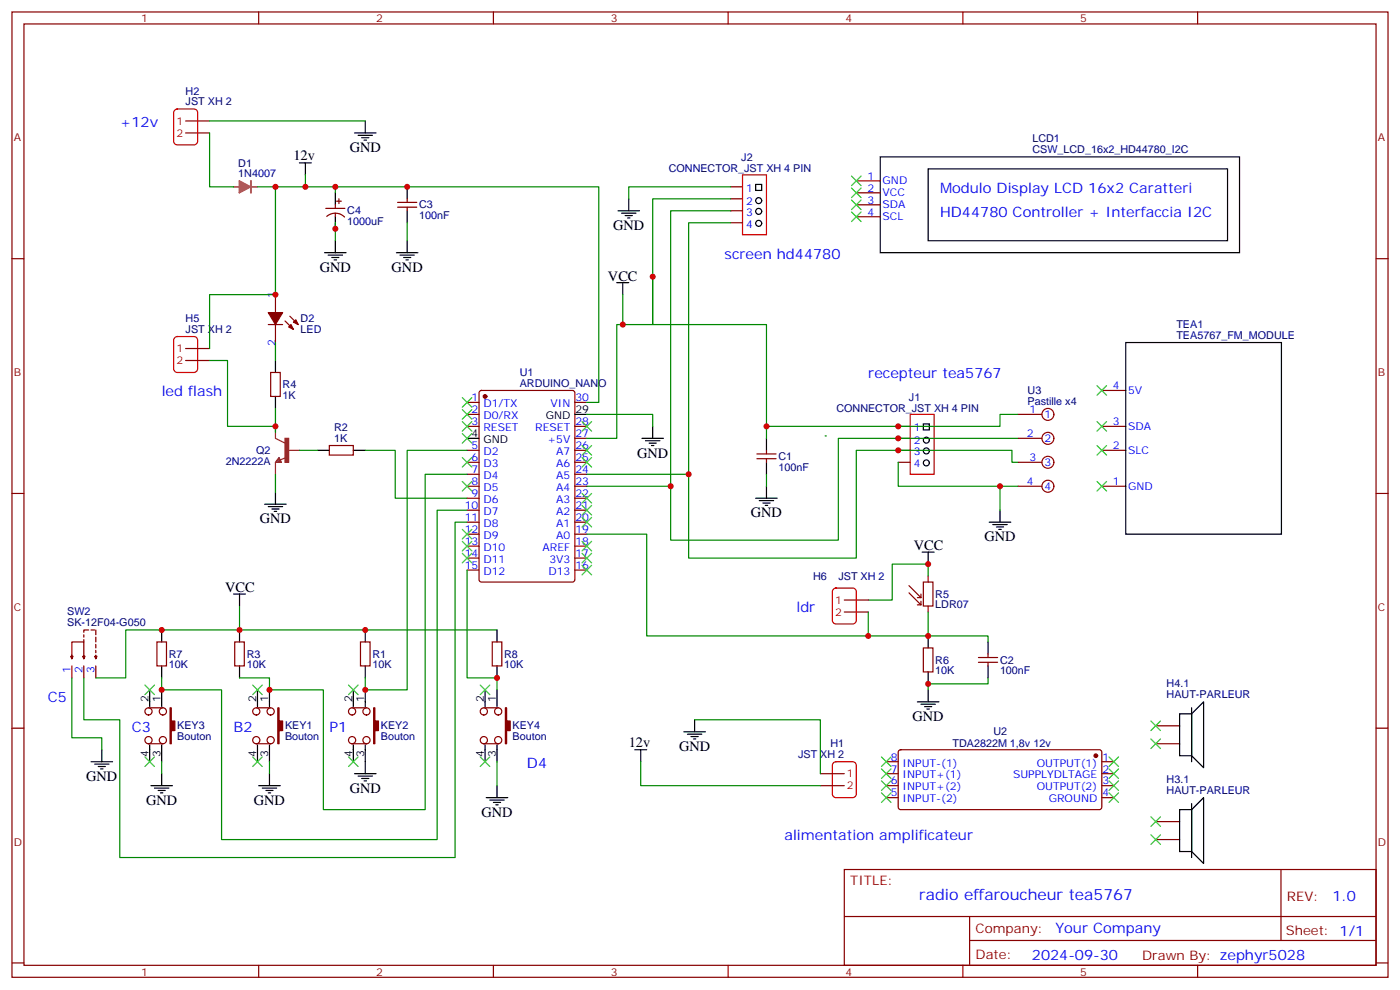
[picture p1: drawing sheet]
<svg xmlns="http://www.w3.org/2000/svg" width="412mm" height="292mm" viewBox="0 0 412 292" stroke-linecap="round" stroke-linejoin="round" font-family="sans-serif">
<g fill="none" stroke="#870000" stroke-width=".35">
<path d="M3.5 3.5h405.4v284.4h-405.4zM7.1 7.1h398.2v277.2h-398.2zM76.2 3.5v3.6M145.3 3.5v3.6M214.5 3.5v3.6M283.6 3.5v3.6M352.8 3.5v3.6M54.7 35.6h7M54.7 39.2h7M99.1 59.3h1.4M99.8 58.6v1.4M117.1 59.6h5.7"/>
<path d="M119.9 58.6v1M215.2 55h3.5M215.2 58.6h3.5M252.2 53.3h7.1M252.2 56.8h7.1M3.5 76.2h3.6M96 61.4h5.6M96.2 63.8a3.8 3.8 0 0 1 5.3 .1M98.8 60.3v1.1M98.8 62.8v1.1M117.1 61h5.7M119.9 61v1.1"/>
<path d="M215.2 62.1h3.5M215.2 65.6h3.5M252.2 60.3h7.1M252.2 63.9h7.1M405.3 76.2h3.6M79 95.6h4.3M81.1 86.8v5.3M81.1 95.6v5.3M84 94.5l2.4 2.5M85.4 93.1l2.4 2.5M54.7 102.7h7M54.7 106.2h7"/>
<path d="M79.7 109.7h2.8v7.1h-2.8zM137.6 118.5h3.5M141.3 115.2l.5-.2h26.8l.7 .4v55.3l-.4 .7h-27.1l-.6-.4-.1-55.3zM169.3 118.5h3.6M324.6 115h7M97 131.2h7.1v2.9h-7.1zM137.6 122.1h3.5M137.6 125.6h3.5M137.6 132.6h3.5M137.6 136.2h3.5M137.6 139.7h3.5M169.3 125.6h3.6"/>
<path d="M169.3 132.6h3.6M169.3 136.2h3.6M169.3 139.7h3.6M169.3 129.1h3.6M223 135.1h5.6M223 133.7h5.6M225.8 132.6v1.1M225.8 135.1v1.1M264.6 125.6h3.5M264.6 132.6h3.5M264.6 136.2h3.5M264.6 129.1h3.5"/>
<path d="M299.9 122.1h7M299.9 136.2h7M299.9 129.1h7M324.6 125.6h7M324.6 132.6h7M3.5 145.3h3.6M137.6 143.2h3.5M137.6 146.8h3.5M137.6 150.3h3.5M137.6 153.8h3.5M137.6 157.3h3.5M169.3 143.2h3.6"/>
<path d="M169.3 146.8h3.6M169.3 150.3h3.6M169.3 153.8h3.6M169.3 157.3h3.6M299.9 143.2h7M324.6 143.2h7M405.3 145.3h3.6M137.6 160.9h3.5M137.6 164.4h3.5M137.6 167.9h3.5M169.3 160.9h3.6M169.3 164.4h3.6"/>
<path d="M169.3 167.9h3.6M248.7 176.7h7.1M21.2 193v1l-.4-.7h.7l-.3 .7v-4.9h3.5v4.9l.3-.7h-.7l.4 .7v-1M21.2 196.1v3.6M24.7 187v.7M24.7 188.4v.7M24.7 196.1v3.6M26.1 185.6h-1.4v.7M26.8 185.6h1.1M28.2 193v1l-.3-.7h.7l-.4 .7M28.2 185.6v1.4M28.2 187.7v1.4"/>
<path d="M28.2 189.8v1.1M28.2 191.6v.7M28.2 196.1v3.6M46.2 189.1h2.8v7h-2.8zM69.1 189.1h2.9v7h-2.9zM106.2 189.1h2.8v7h-2.8zM145 189.1h2.8v7h-2.8zM248.7 180.3h7.1M272 190.9h2.8v7h-2.8zM288.2 195.1h5.7M288.2 193.7h5.7M291 192.6v1.1"/>
<path d="M291 195.1v1M3.5 214.5h3.6M43.7 208.5h4.3M43.7 219.1h4.3M75.5 208.5h4.2M75.5 219.1h4.2M103.7 208.5h4.2M103.7 219.1h4.2M142.5 208.5h4.3M142.5 219.1h4.3M340.4 219.1h7.1M340.4 213.8h7.1"/>
<path d="M405.3 214.5h3.6M241.7 227.9h7M241.7 231.4h7M261.1 227.9h3.5M261.1 231.4h3.5M261.1 224.4h3.5M261.1 234.9h3.5M264.8 221l.5-.2 58.8 .1 .5 .6-.1 16.5-.7 .5-58.8-.1-.4-.6v-16.3zM324.6 227.9h3.5M324.6 231.4h3.5M324.6 224.4h3.5M324.6 234.9h3.5"/>
<path d="M248.7 256.1h156.6v28.2h-156.6zM340.4 242h7.1M340.4 247.3h7.1M377.3 256.1v20.9M248.7 270h156.5M285.6 277h119.6M285.6 270v14.1M3.5 283.6h3.6M76.2 284.3v3.6M145.3 284.3v3.6M214.5 284.3v3.6M283.6 284.3v3.6"/>
<path d="M352.8 284.3v3.6M405.3 283.6h3.6"/>
<circle cx="43.7" cy="209.6" r="1.06"/>
<circle cx="43.7" cy="218" r="1.06"/>
<circle cx="48" cy="209.6" r="1.06"/>
<circle cx="48" cy="218" r="1.06"/>
<circle cx="75.5" cy="209.6" r="1.06"/>
<circle cx="75.5" cy="218" r="1.06"/>
<circle cx="79.7" cy="209.6" r="1.06"/>
<circle cx="79.7" cy="218" r="1.06"/>
<circle cx="103.7" cy="209.6" r="1.06"/>
<circle cx="103.7" cy="218" r="1.06"/>
<circle cx="107.9" cy="209.6" r="1.06"/>
<circle cx="107.9" cy="218" r="1.06"/>
<circle cx="142.5" cy="209.6" r="1.06"/>
<circle cx="142.5" cy="218" r="1.06"/>
<circle cx="146.8" cy="209.6" r="1.06"/>
<circle cx="146.8" cy="218" r="1.06"/>
</g>
<g fill="#870000" stroke="#870000" stroke-width=".35">
<path d="M81.8 208.5h.4v3.9h1.1v2.8h-1.1v3.9h-.4z"/>
<path d="M110.1 208.5h.3v3.9h1.1v2.8h-1.1v3.9h-.3z"/>
<path d="M79 92.1h4.3l-2.2 3.5z"/>
<path d="M85 96.3l.7-.7 .7 1.4z"/>
<path d="M86.4 94.9l.7-.7 .7 1.4z"/>
<path d="M50.1 208.5h.3v3.9h1.1v2.8h-1.1v3.9h-.3z"/>
<path d="M148.9 208.5h.3v3.9h1.1v2.8h-1.1v3.9h-.3z"/>
<circle cx="142.9" cy="116.8" r=".53"/>
<circle cx="322.8" cy="222.6" r=".53"/>
</g>
<g fill="none" stroke="#000" stroke-width=".35">
<path d="M104.4 39.2h6.4M105.5 39.9h4.2M107.6 35.6v3.6M88.2 48h3.5M90 48v3.5M98.8 56.8v3.5M106.5 40.6h2.2M107.2 41.3h.7M119.9 55v3.6M185.2 58.6v3.5M222.6 54.3h1.8v1.8h-1.8zM259.3 46.2h105.8v28.2h-105.8z"/>
<path d="M273.4 49.7h88.2v21.2h-88.2zM95.6 74.4h6.4M96.7 75.1h4.2M97.7 75.8h2.1M98.4 76.6h.7M98.8 63.9v3.5M98.8 70.9v3.5M116.8 74.4h6.3M117.8 75.1h4.3M118.9 75.8h2.1M119.6 76.6h.7M119.9 62.1v3.5"/>
<path d="M119.9 70.9v3.5M182 62.1h6.4M183.1 62.8h4.2M184.1 63.5h2.2M184.9 64.2h.7M181.7 83.3h3.5M183.4 83.3v3.5M81.1 106.2v3.5M81.1 116.8v3.5M331.6 100.9h45.9v56.4h-45.9zM93.5 132.6h3.5M104.1 132.6h3.5"/>
<path d="M137.6 129.1h3.5M169.3 122.1h3.6M189.1 129.1h6.3M190.1 129.8h4.3M191.2 130.5h2.1M191.9 131.2h.7M192.3 125.6v3.5M225.8 129.1v3.5M225.8 136.2v3.5M272 124.9h1.8v1.7h-1.8zM78 148.5h6.3M79 149.2h4.3"/>
<path d="M80.1 149.9h2.1M80.8 150.6h.7M81.1 145v3.5M222.6 146.8h6.4M223.7 147.5h4.2M224.7 148.2h2.1M225.4 148.9h.7M225.8 143.2v3.6M291.4 153.8h6.3M292.5 154.5h4.2M293.5 155.2h2.1M294.2 155.9h.7"/>
<path d="M294.6 150.3v3.5M68.8 175h3.5M70.6 175v3.5M271.6 162.6h3.6M273.4 162.6v3.6M47.6 185.6v3.5M47.6 196.1v3.6M70.6 185.6v3.5M70.6 196.1v3.6M107.6 185.6v3.5M107.6 196.1v3.6M146.4 185.6v3.5"/>
<path d="M146.4 196.1v3.6M273.4 187.3v3.6M273.4 197.9v3.5M291 189.1v3.5M291 196.1v3.6M44.1 203.2v4.9M44.1 219.4v5M47.6 203.2v4.9M47.6 219.4v5M75.8 203.2v4.9M75.8 219.4v5M79.4 203.2v4.9"/>
<path d="M79.4 219.4v5M104.1 203.2v4.9M104.1 219.4v5M107.6 203.2v4.9M107.6 219.4v8.5M142.9 203.2v4.9M142.9 219.4v5M146.4 203.2v4.9M146.4 219.4v5M201.4 215.5h6.4M202.5 216.3h4.2M203.6 217h2.1"/>
<path d="M204.3 217.7h.7M204.6 212v3.5M270.2 206.7h6.4M271.3 207.4h4.2M272.3 208.1h2.2M273 208.8h.8M273.4 203.2v3.5M347.5 210.3h3.5v12.3h-3.5zM351 210.3l3.5-3.6v19.4l-3.5-3.5M351 208.5v15.9M26.8 224.4h6.4M27.9 225.1h4.2"/>
<path d="M28.9 225.8h2.1M29.6 226.5h.7M30 220.8v3.6M44.4 231.4h6.4M45.5 232.1h4.2M46.6 232.8h2.1M47.3 233.5h.7M47.6 227.9v3.5M76.2 231.4h6.3M77.3 232.1h4.2M78.3 232.8h2.1M79 233.5h.7"/>
<path d="M79.4 227.9v3.5M104.4 227.9h6.4M105.5 228.6h4.2M106.5 229.3h2.2M107.2 230h.7M143.2 234.9h6.4M144.3 235.7h4.2M145.3 236.4h2.2M146 237.1h.8M146.4 231.4v3.5M187 220.8h3.5M188.7 220.8v3.6"/>
<path d="M347.5 238.5h3.5v12.3h-3.5zM351 238.5l3.5-3.6v19.5l-3.5-3.6M351 236.7v15.9"/>
<circle cx="223.5" cy="59.1" r=".88"/>
<circle cx="223.5" cy="65.8" r=".88"/>
<circle cx="223.5" cy="62.3" r=".88"/>
<circle cx="272.9" cy="136.3" r=".88"/>
<circle cx="272.9" cy="132.8" r=".88"/>
<circle cx="272.9" cy="129.6" r=".88"/>
</g>
<path d="M51.4 32.5l.8-.4h4.9l.9 .4 .2 .7v8.4l-.5 .9-.6 .2h-4.9l-.8-.5-.2-.6v-8.4zM218.7 51.5h7.1v17.6h-7.1zM51.4 99.6l.8-.5h4.9l.9 .5 .2 .6v8.5l-.5 .8-.6 .2h-4.9l-.8-.5-.2-.5v-8.5zM268.1 122.1h7.1v17.6h-7.1zM245.4 173.6l.8-.4h5l.8 .4 .2 .7v8.4l-.4 .9-.6 .2h-5l-.8-.5-.2-.6v-8.4zM245.4 224.8l.8-.4h5l.8 .4 .2 .6v8.5l-.4 .8-.6 .2h-5l-.8-.4-.2-.6v-8.5z" fill="none" stroke="#f00" stroke-width=".35"/>
<path d="M73.9 53.3v3.5" fill="none" stroke="#a64a4a" stroke-width=".56"/>
<path d="M68.8 55h3.5M70.5 53.3v.1M70.5 56.7v.1M72.4 55h3.4" fill="none" stroke="#a64a4a" stroke-width=".35"/>
<path d="M68.7 55h7.1M70.5 53.3l3.3 1.7-3.3 1.8M70.5 53.4v3.3M70.6 53.7l2.8 1.4-2.7 1.3v-2.5l2.1 1.4-1.9 .6 .2-1.6 1.2 1-.9 .2-.1-.7 .5 .5-.6 .3" fill="none" stroke="#a64a4a" stroke-width=".42"/>
<path d="M81.1 125.6v3.5l2.9 1.4M81.1 136.2v3.5M82.2 134.8l.7 1.4h-1.8zM82.2 135.1l.3 .7h-1zM82.2 135.5v.3M84.3 134.8l-1.8 .7M84.7 132.6h3.5" fill="none" stroke="#8c2424" stroke-width=".35"/>
<path d="M84 129.1h1v7.1h-1z" fill="#8c2424" stroke="#8c2424" stroke-width=".35"/>
<g fill="none" stroke="#008700" stroke-width=".35">
<path d="M61.7 39.2v15.8h7.1M61.7 35.6h45.9M75.8 55h23v1.8M81.1 55v31.8h-19.4v15.9M90 51.5v3.5M98.8 55h77.6v63.5h-3.5M215.2 55h-30v3.6M215.2 58.6h-22.9v37h-10.6v33.5h-8.8M98.8 65.6v5.3M119.9 65.6v5.3M215.2 62.1h-17.6v81.1h-24.7M215.2 65.6h-12.4v74.1h-29.9"/>
<path d="M183.4 86.8v8.8M192.3 81.5v14.1h33.5v30h68.8v-3.5h5.3M61.7 106.2h5.3v19.4h14.1M81.1 100.9v5.3M81.1 120.3v7.1M81.1 139.7v5.3M88.2 132.6h5.3M107.6 132.6h8.8v14.2h21.2M137.6 139.7h-12.4v98.8h-30v-35.3h-15.8v-3.5h-8.8M137.6 132.6h-17.7v70.6h-12.3v-3.5M172.9 122.1h19.4v3.5M225.8 125.6v3.5"/>
<path d="M225.8 139.7v3.5M243.1 128.4h.3M264.6 136.2v7h30M299.9 129.1h-53v30h-49.3v-15.9M299.9 136.2h-1.8v-3.6h-45.9v31.8h-49.4v-24.7M137.6 150.3h-8.8v97h-63.5v-44.1h-17.7v-3.5M137.6 153.8h-3.5v98.8h-98.8v-40.6h-10.6v-12.3M172.9 157.3h17.6v30h82.9M299.9 143.2h-5.3v7.1M70.6 178.5v7.1h75.8M137.6 167.9v31.8h8.8v3.5M273.4 169.7v-3.5h-10.6v10.5h-7"/>
<path d="M21.2 199.7v17.6h8.8v3.5M70.6 185.6h-33.6v14.1h-8.8M255.8 180.3v7M273.4 180.3v7h17.6v1.8M291 199.7v1.7h-17.6v1.8M204.6 212h37.1v15.9M47.6 224.4v3.5M79.4 224.4v3.5M146.4 224.4v7M188.7 224.4v7h53"/>
</g>
<g fill="none" stroke="#3c3" stroke-width=".35">
<path d="M250.8 51.9l2.8 2.8M250.8 55.4l2.8 2.8M250.8 58.9l2.8 2.8M253.6 51.9l-2.8 2.8M253.6 55.4l-2.8 2.8M253.6 58.9l-2.8 2.8M250.8 62.4l2.8 2.9M253.6 62.4l-2.8 2.9M136.2 117.1l2.8 2.8M139 117.1l-2.8 2.8M323.1 113.6l2.9 2.8M326 113.6l-2.9 2.8"/>
<path d="M136.2 120.6l2.8 2.9M136.2 124.2l2.8 2.8M136.2 127.7l2.8 2.8M136.2 134.8l2.8 2.8M139 120.6l-2.8 2.9M139 124.2l-2.8 2.8M139 127.7l-2.8 2.8M139 134.8l-2.8 2.8M171.4 124.2l2.9 2.8M171.4 131.2l2.9 2.9M171.4 134.8l2.9 2.8M174.3 131.2l-2.9 2.9"/>
<path d="M174.3 124.2l-2.9 2.8M174.3 134.8l-2.9 2.8M323.1 124.2l2.9 2.8M323.1 131.2l2.9 2.9M326 124.2l-2.9 2.8M326 131.2l-2.9 2.9M136.2 141.8l2.8 2.8M136.2 155.9l2.8 2.8M136.2 159.5l2.8 2.8M139 141.8l-2.8 2.8M139 155.9l-2.8 2.8M139 159.5l-2.8 2.8"/>
<path d="M171.4 152.4l2.9 2.8M171.4 145.3l2.9 2.9M171.4 148.9l2.9 2.8M171.4 159.5l2.9 2.8M174.3 145.3l-2.9 2.9M174.3 148.9l-2.9 2.8M174.3 152.4l-2.9 2.8M174.3 159.5l-2.9 2.8M323.1 141.8l2.9 2.8M326 141.8l-2.9 2.8M136.2 163l2.8 2.8M139 163l-2.8 2.8"/>
<path d="M171.4 163l2.9 2.8M171.4 166.5l2.9 2.8M174.3 163l-2.9 2.8M174.3 166.5l-2.9 2.8M42.7 201.8l2.8 2.8M45.5 201.8l-2.8 2.8M74.4 201.8l2.9 2.8M77.3 201.8l-2.9 2.8M102.7 201.8l2.8 2.8M105.5 201.8l-2.8 2.8M141.5 201.8l2.8 2.8M144.3 201.8l-2.8 2.8"/>
<path d="M339 217.7l2.8 2.8M339 212.4l2.8 2.8M341.8 217.7l-2.8 2.8M341.8 212.4l-2.8 2.8M42.7 223l2.8 2.8M45.5 223l-2.8 2.8M74.4 223l2.9 2.8M77.3 223l-2.9 2.8M102.7 223l2.8 2.8M105.5 223l-2.8 2.8M141.5 223l2.8 2.8M144.3 223l-2.8 2.8"/>
<path d="M259.6 223l2.9 2.8M259.6 226.5l2.9 2.8M259.6 230l2.9 2.8M259.6 233.5l2.9 2.9M262.5 223l-2.9 2.8M262.5 226.5l-2.9 2.8M262.5 230l-2.9 2.8M262.5 233.5l-2.9 2.9M326.7 223l2.8 2.8M326.7 226.5l2.8 2.8M326.7 230l2.8 2.8M326.7 233.5l2.8 2.9"/>
<path d="M329.5 223l-2.8 2.8M329.5 226.5l-2.8 2.8M329.5 230l-2.8 2.8M329.5 233.5l-2.8 2.9M339 240.6l2.8 2.8M339 245.9l2.8 2.8M341.8 240.6l-2.8 2.8M341.8 245.9l-2.8 2.8"/>
</g>
<g fill="none" stroke="#900" stroke-width=".35">
<circle cx="308.7" cy="136.2" r="1.76"/>
<circle cx="308.7" cy="122.1" r="1.76"/>
<circle cx="308.7" cy="129.1" r="1.76"/>
<circle cx="308.7" cy="143.2" r="1.76"/>
</g>
<path d="M267.8 174.6l3.5 3.6M267.8 172.5l3.5 3.5M270.2 178.2h1.1M270.2 176h1.1M271.3 175v1M271.3 177.1v1.1M272 171.4h2.8v7.1h-2.8zM273.4 169.7v1.7M273.4 178.5v1.8" fill="none" stroke="#850000" stroke-width=".35"/>
<g fill="#c00">
<circle cx="98.8" cy="55" r=".88"/>
<circle cx="81.1" cy="125.6" r=".88"/>
<circle cx="98.8" cy="67.4" r=".88"/>
<circle cx="119.9" cy="55" r=".88"/>
<circle cx="70.6" cy="185.6" r=".88"/>
<circle cx="192.3" cy="81.5" r=".88"/>
<circle cx="264.6" cy="125.6" r=".88"/>
<circle cx="225.8" cy="125.6" r=".88"/>
<circle cx="197.6" cy="143.2" r=".88"/>
<circle cx="264.6" cy="129.1" r=".88"/>
<circle cx="202.8" cy="139.7" r=".88"/>
<circle cx="264.6" cy="132.6" r=".88"/>
<circle cx="294.6" cy="143.2" r=".88"/>
<circle cx="273.4" cy="187.3" r=".88"/>
<circle cx="273.4" cy="201.4" r=".88"/>
<circle cx="81.1" cy="55" r=".88"/>
<circle cx="81.1" cy="86.8" r=".88"/>
<circle cx="273.4" cy="166.2" r=".88"/>
<circle cx="255.8" cy="187.3" r=".88"/>
<circle cx="90" cy="55" r=".88"/>
<circle cx="183.4" cy="95.6" r=".88"/>
<circle cx="107.6" cy="203.2" r=".88"/>
<circle cx="79.4" cy="203.2" r=".88"/>
<circle cx="47.6" cy="203.2" r=".88"/>
<circle cx="47.6" cy="185.6" r=".88"/>
<circle cx="107.6" cy="185.6" r=".88"/>
<circle cx="146.4" cy="199.7" r=".88"/>
</g>
<text font-size="4.6" fill="#00f" x="270.8" y="265.1">radio effaroucheur tea5767</text>
<g font-size="4.2" fill="#00f">
<text x="35.3" y="37.4">+12v</text>
<text x="276.9" y="56.8">Modulo Display LCD 16x2 Caratteri</text>
<text x="276.9" y="63.9">HD44780 Controller + Interfaccia I2C</text>
<text x="213.4" y="76.2">screen hd44780</text>
<text x="255.8" y="111.5">recepteur tea5767</text>
<text x="47.6" y="116.8">led flash</text>
<text x="234.6" y="180.3">ldr</text>
<text x="14.1" y="206.7">C5</text>
<text x="38.8" y="215.5">C3</text>
<text x="68.8" y="215.5">B2</text>
<text x="97" y="215.5">P1</text>
<text x="155.2" y="226.1">D4</text>
<text x="231.1" y="247.3">alimentation amplificateur</text>
<text x="392.5" y="265.4">1.0</text>
<text x="310.9" y="274.9">Your Company</text>
<text x="304" y="282.7">2024-09-30</text>
</g>
<g font-size="4.2">
<text x="86.4" y="47.3">12v</text>
<text x="103" y="44.8">GND</text>
<text x="180.6" y="67.7">GND</text>
<text x="94.2" y="80.1">GND</text>
<text x="115.4" y="80.1">GND</text>
<text x="179.1" y="82.9">VCC</text>
<text x="187.7" y="134.8">GND</text>
<text x="76.6" y="154.2">GND</text>
<text x="221.2" y="152.4">GND</text>
<text x="269.2" y="161.9">VCC</text>
<text x="290" y="159.5">GND</text>
<text x="66.3" y="174.3">VCC</text>
<text x="268.8" y="212.4">GND</text>
<text x="185.2" y="220.1">12v</text>
<text x="200" y="221.2">GND</text>
<text x="25.4" y="230">GND</text>
<text x="103" y="233.5">GND</text>
<text x="43" y="237.1">GND</text>
<text x="74.8" y="237.1">GND</text>
<text x="141.8" y="240.6">GND</text>
</g>
<g font-size="3.9" fill="#800">
<text x="250.5" y="260.7">TITLE:</text>
<text x="379.1" y="265.4">REV:</text>
<text x="287.4" y="274.9">Company:</text>
<text x="378.7" y="275.5">Sheet: 1/1</text>
<text x="287.4" y="282.6">Date:</text>
<text x="336.4" y="282.7">Drawn By: zephyr5028</text>
</g>
<g font-size="3.2" fill="#800">
<text x="41.6" y="6.5">1</text>
<text x="110.8" y="6.5">2</text>
<text x="179.9" y="6.5">3</text>
<text x="249.1" y="6.5">4</text>
<text x="318.2" y="6.5">5</text>
<text x="4.1" y="41.6">A</text>
<text x="405.9" y="41.6">A</text>
<text x="4.1" y="110.8">B</text>
<text x="405.9" y="110.8">B</text>
<text x="4.1" y="179.9">C</text>
<text x="405.9" y="179.9">C</text>
<text x="4.1" y="249.1">D</text>
<text x="405.9" y="249.1">D</text>
<text x="41.6" y="287.3">1</text>
<text x="110.8" y="287.3">2</text>
<text x="179.9" y="287.3">3</text>
<text x="249.1" y="287.3">4</text>
<text x="318.2" y="287.3">5</text>
</g>
<g font-size="3.2" fill="#000080">
<text x="54.7" y="27.9">H2</text>
<text x="54.7" y="31">JST XH 2</text>
<text x="304.1" y="41.9">LCD1</text>
<text x="218.4" y="47.5">J2</text>
<text x="304.1" y="45.2">CSW_LCD_16x2_HD44780_I2C</text>
<text x="70.2" y="52.2">1N4007</text>
<text x="70.2" y="49.3">D1</text>
<text x="197" y="50.8">CONNECTOR_JST XH 4 PIN</text>
<text x="102.3" y="63.1">C4</text>
<text x="123.5" y="64.6">100nF</text>
<text x="123.5" y="61.4">C3</text>
<text x="102.3" y="66.3">1000uF</text>
<text x="54.7" y="94.9">H5</text>
<text x="88.5" y="95">D2</text>
<text x="54.7" y="98.1">JST XH 2</text>
<text x="88.5" y="98.2">LED</text>
<text x="346.5" y="99.8">TEA5767_FM_MODULE</text>
<text x="346.5" y="96.6">TEA1</text>
<text x="153.1" y="113.9">ARDUINO_NANO</text>
<text x="153.1" y="110.7">U1</text>
<text x="83.3" y="117.5">1K</text>
<text x="83.3" y="114.3">R4</text>
<text x="267.8" y="118.1">J1</text>
<text x="302.7" y="119.2">Pastille x4</text>
<text x="302.7" y="116.1">U3</text>
<text x="246.4" y="121.4">CONNECTOR_JST XH 4 PIN</text>
<text x="98.4" y="130.2">1K</text>
<text x="98.4" y="127">R2</text>
<text x="66.5" y="137">2N2222A</text>
<text x="75.5" y="133.8">Q2</text>
<text x="229.3" y="135.5">C1</text>
<text x="229.3" y="138.6">100nF</text>
<text x="239.5" y="170.7">H6</text>
<text x="247" y="170.7">JST XH 2</text>
<text x="275.5" y="179.2">LDR07</text>
<text x="275.5" y="176">R5</text>
<text x="19.8" y="184.5">SK-12F04-G050</text>
<text x="19.8" y="181.3">SW2</text>
<text x="49.7" y="196.8">10K</text>
<text x="49.7" y="193.7">R7</text>
<text x="72.7" y="196.8">10K</text>
<text x="72.7" y="193.7">R3</text>
<text x="109.7" y="196.8">10K</text>
<text x="109.7" y="193.7">R1</text>
<text x="148.5" y="196.8">10K</text>
<text x="148.5" y="193.7">R8</text>
<text x="275.5" y="195.4">R6</text>
<text x="294.6" y="195.4">C2</text>
<text x="275.5" y="198.6">10K</text>
<text x="294.6" y="198.6">100nF</text>
<text x="343.6" y="202.5">H4.1</text>
<text x="343.6" y="205.7">HAUT-PARLEUR</text>
<text x="52.2" y="214.8">KEY3</text>
<text x="84" y="214.8">KEY1</text>
<text x="112.2" y="214.8">KEY2</text>
<text x="151" y="214.8">KEY4</text>
<text x="52.2" y="218">Bouton</text>
<text x="84" y="218">Bouton</text>
<text x="112.2" y="218">Bouton</text>
<text x="151" y="218">Bouton</text>
<text x="244.6" y="220.1">H1</text>
<text x="280.6" y="220.1">TDA2822M 1,8v 12v</text>
<text x="292.6" y="216.6">U2</text>
<text x="235.1" y="223.3">JST XH 2</text>
<text x="343.6" y="233.9">HAUT-PARLEUR</text>
<text x="343.6" y="230.7">H3.1</text>
</g>
<g font-size="3.2" fill="#f00">
<text x="52" y="36.7">1</text>
<text x="52" y="40.2">2</text>
<text x="52" y="103.7">1</text>
<text x="52" y="107.2">2</text>
<text x="246" y="177.8">1</text>
<text x="246" y="181.3">2</text>
<text x="249.4" y="229">1</text>
<text x="249.4" y="232.5">2</text>
</g>
<g font-size="3.2" fill="#00f">
<text x="255.5" y="52.9">1</text>
<text x="219.8" y="56.4">1</text>
<text x="255.5" y="56.4">2</text>
<text x="255.5" y="60">3</text>
<text x="260" y="54.3">GND</text>
<text x="260" y="57.9">VCC</text>
<text x="219.8" y="60.3">2</text>
<text x="219.8" y="63.5">3</text>
<text x="255.5" y="63.5">4</text>
<text x="260" y="61.4">SDA</text>
<text x="260" y="64.9">SCL</text>
<text x="219.8" y="67">4</text>
<text x="81.1" y="87.8" transform="rotate(-90 81.1 87.8)">1</text>
<text x="81.1" y="101.9" transform="rotate(-90 81.1 101.9)">2</text>
<text x="138.9" y="118.2">1</text>
<text x="142.4" y="119.9">D1/TX</text>
<text x="162.2" y="119.9">VIN</text>
<text x="169.5" y="118.2">30</text>
<text x="327.8" y="114.7">4</text>
<text x="332.3" y="116.1">5V</text>
<text x="138.9" y="121.7">2</text>
<text x="138.9" y="125.2">3</text>
<text x="142.4" y="123.5">D0/RX</text>
<text x="169.5" y="125.2">28</text>
<text x="303.2" y="121.7">1</text>
<text x="307.7" y="123.1">1</text>
<text x="327.8" y="125.2">3</text>
<text x="142.4" y="127">RESET</text>
<text x="157.7" y="127">RESET</text>
<text x="161.2" y="130.5">+5V</text>
<text x="169.5" y="128.8">27</text>
<text x="269.2" y="127">1</text>
<text x="269.2" y="130.9">2</text>
<text x="302.5" y="128.8">2</text>
<text x="307.7" y="130.2">2</text>
<text x="332.3" y="126.6">SDA</text>
<text x="138.9" y="132.3">5</text>
<text x="138.9" y="135.8">6</text>
<text x="142.4" y="134.1">D2</text>
<text x="142.4" y="137.6">D3</text>
<text x="163.8" y="137.6">A6</text>
<text x="163.8" y="134.1">A7</text>
<text x="169.5" y="135.8">25</text>
<text x="169.5" y="132.3">26</text>
<text x="269.2" y="134.1">3</text>
<text x="269.2" y="137.6">4</text>
<text x="303.2" y="135.8">3</text>
<text x="307.7" y="137.2">3</text>
<text x="327.8" y="132.3">2</text>
<text x="332.3" y="133.7">SLC</text>
<text x="138.9" y="139.3">7</text>
<text x="138.9" y="142.9">8</text>
<text x="142.4" y="141.1">D4</text>
<text x="163.8" y="141.1">A5</text>
<text x="169.5" y="142.9">23</text>
<text x="169.5" y="139.3">24</text>
<text x="302.5" y="142.9">4</text>
<text x="327.8" y="142.9">1</text>
<text x="136.9" y="149.9">10</text>
<text x="138.9" y="146.4">9</text>
<text x="142.4" y="144.6">D5</text>
<text x="142.4" y="148.2">D6</text>
<text x="163.8" y="148.2">A3</text>
<text x="163.8" y="144.6">A4</text>
<text x="169.5" y="149.9">21</text>
<text x="169.5" y="146.4">22</text>
<text x="307.7" y="144.3">4</text>
<text x="332.3" y="144.3">GND</text>
<text x="136.9" y="153.5">11</text>
<text x="142.4" y="151.7">D7</text>
<text x="142.4" y="155.2">D8</text>
<text x="163.8" y="155.2">A1</text>
<text x="163.8" y="151.7">A2</text>
<text x="169.5" y="153.5">20</text>
<text x="136.9" y="157">12</text>
<text x="136.9" y="160.5">13</text>
<text x="142.4" y="158.7">D9</text>
<text x="163.8" y="158.7">A0</text>
<text x="169.5" y="160.5">18</text>
<text x="169.5" y="157">19</text>
<text x="136.9" y="164">14</text>
<text x="136.9" y="167.6">15</text>
<text x="142.4" y="162.3">D10</text>
<text x="142.4" y="165.8">D11</text>
<text x="159.8" y="162.3">AREF</text>
<text x="161.8" y="165.8">3V3</text>
<text x="169.5" y="167.6">16</text>
<text x="169.5" y="164">17</text>
<text x="142.4" y="169.3">D12</text>
<text x="161.6" y="169.3">D13</text>
<text x="20.8" y="198.2" transform="rotate(-90 20.8 198.2)">1</text>
<text x="24.3" y="198.2" transform="rotate(-90 24.3 198.2)">2</text>
<text x="27.9" y="198.2" transform="rotate(-90 27.9 198.2)">3</text>
<text x="262.4" y="227.5">7</text>
<text x="262.4" y="224">8</text>
<text x="265.9" y="225.8">INPUT-(1)</text>
<text x="305.4" y="225.8">OUTPUT(1)</text>
<text x="324.7" y="224">1</text>
<text x="324.7" y="227.5">2</text>
<text x="262.4" y="231.1">6</text>
<text x="265.9" y="232.8">INPUT+(2)</text>
<text x="265.9" y="229.3">INPUT+(1)</text>
<text x="298.4" y="229.3">SUPPLYDLTAGE</text>
<text x="305.4" y="232.8">OUTPUT(2)</text>
<text x="324.7" y="231.1">3</text>
<text x="262.4" y="234.6">5</text>
<text x="265.9" y="236.4">INPUT-(2)</text>
<text x="308.9" y="236.4">GROUND</text>
<text x="324.7" y="234.6">4</text>
</g>
<g font-size="3.2">
<text x="160.7" y="123.5">GND</text>
<text x="169.5" y="121.7">29</text>
<text x="138.9" y="128.8">4</text>
<text x="142.4" y="130.5">GND</text>
<text x="43.7" y="206.7" transform="rotate(-90 43.7 206.7)">2</text>
<text x="47.3" y="206.7" transform="rotate(-90 47.3 206.7)">1</text>
<text x="75.5" y="206.7" transform="rotate(-90 75.5 206.7)">2</text>
<text x="79" y="206.7" transform="rotate(-90 79 206.7)">1</text>
<text x="103.7" y="206.7" transform="rotate(-90 103.7 206.7)">2</text>
<text x="107.2" y="206.7" transform="rotate(-90 107.2 206.7)">1</text>
<text x="142.5" y="206.7" transform="rotate(-90 142.5 206.7)">2</text>
<text x="146" y="206.7" transform="rotate(-90 146 206.7)">1</text>
<text x="43.7" y="222.9" transform="rotate(-90 43.7 222.9)">4</text>
<text x="47.3" y="222.9" transform="rotate(-90 47.3 222.9)">3</text>
<text x="75.5" y="222.9" transform="rotate(-90 75.5 222.9)">4</text>
<text x="79" y="222.9" transform="rotate(-90 79 222.9)">3</text>
<text x="103.7" y="222.9" transform="rotate(-90 103.7 222.9)">4</text>
<text x="107.2" y="222.9" transform="rotate(-90 107.2 222.9)">3</text>
<text x="142.5" y="222.9" transform="rotate(-90 142.5 222.9)">4</text>
<text x="146" y="222.9" transform="rotate(-90 146 222.9)">3</text>
</g>
</svg>
